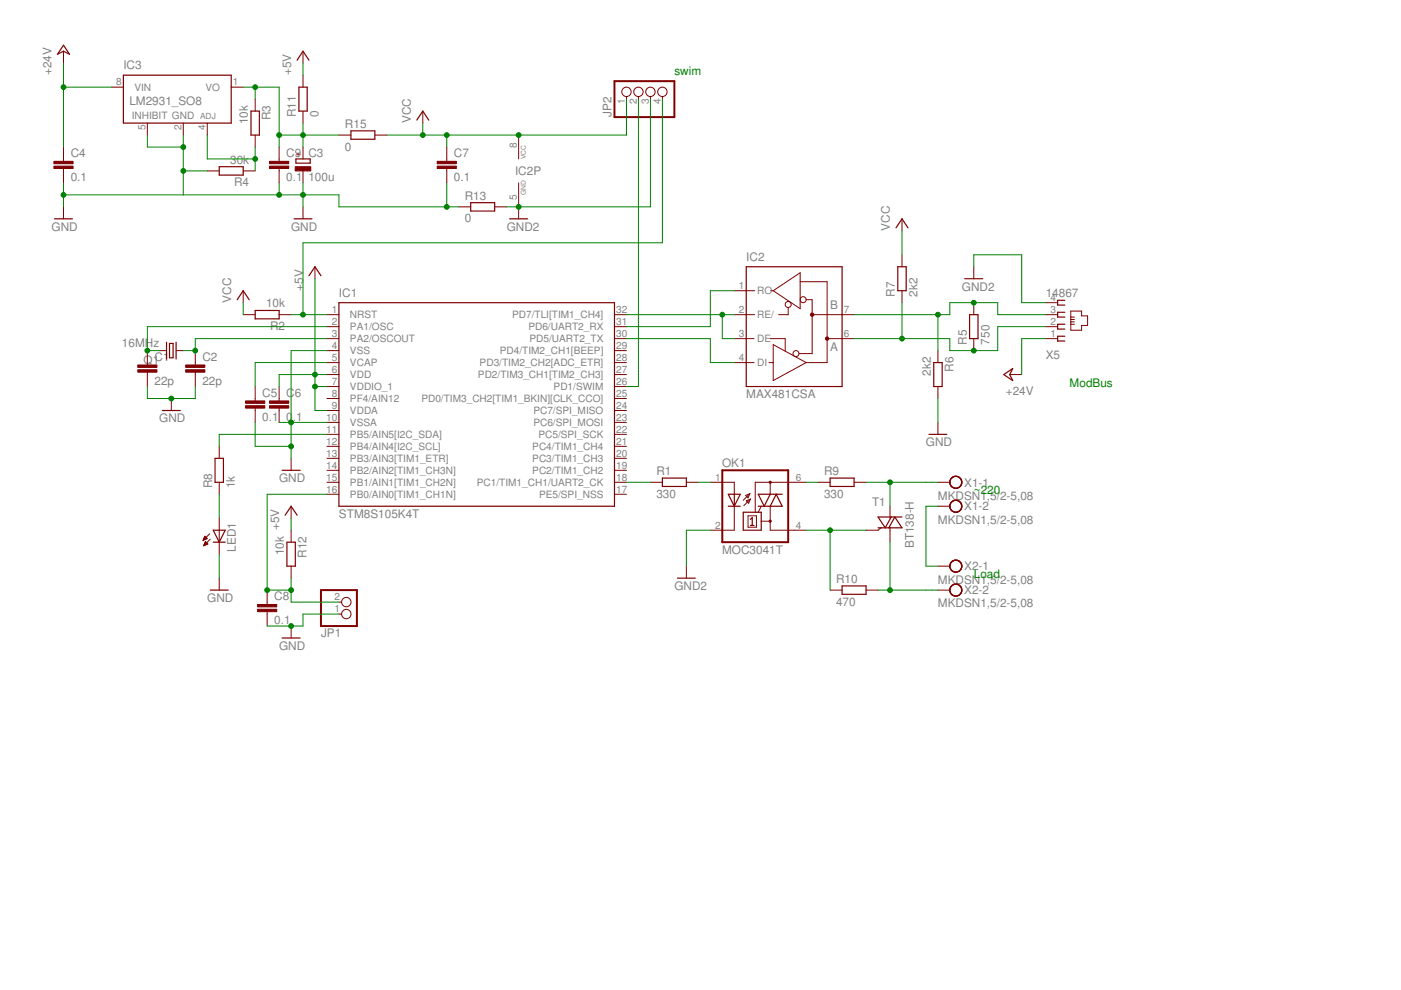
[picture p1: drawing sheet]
<svg xmlns="http://www.w3.org/2000/svg" width="297mm" height="210mm" viewBox="0 0 297 210" stroke-linecap="round" stroke-linejoin="round" font-family="sans-serif">
<g fill="none" stroke="#800000" stroke-width=".25">
<path d="M13.5 9.6l1.2 1.9-1.2-.6-1.3 .6zM26.2 15.9h22.8v10.2h-22.8zM63 12.8l1.2-1.9 1.3 1.9M63.4 18.5h1.7v5.1h-1.7zM46.5 35.3h5.1v1.8h-5.1zM53.2 23.6h1.8v5h-1.8zM62.7 33.7h3.1v.9h-3.1zM74.4 27.7h5.1v1.8h-5.1zM88.4 25.5l1.2-1.9 1.3 1.9M11.6 46.4h3.8M62.4 46.4h3.7M65.5 58.5l1.3-1.9 1.3 1.9"/>
<path d="M99.8 43h5.1v1.7h-5.1zM108.1 46.4h3.8M158.2 56.6h20.3v25.4h-20.3zM190 48.3l1.2-1.9 1.3 1.9M190.4 56.6h1.7v5h-1.7zM204.6 59.1h3.8M35.3 72.6v3.5M35.9 72.8h.8v3.1h-.8zM37.3 72.6v3.5M50.3 63.5l1.3-1.9 1.2 1.9M54.1 65.8h5.1v1.8h-5.1zM71.9 64.2h58.4v43.1h-58.4z"/>
<path d="M198 76.9h1.7v5.1h-1.7zM205.6 66.7h1.7v5.1h-1.7zM212.8 79.4l1.9-1.3-.6 1.3 .6 1.3zM225.8 71.3h-1.6v1h1.6M225.8 63.7h-1.6v1h1.6M225.8 66.2h-1.6v1h1.6M225.8 68.7h-1.6v1.1h1.6M34.4 87h3.8M45.6 97.2h1.8v5.1h-1.8zM59.8 99.7h3.8M197 92.1h3.7M45.2 112.4h2.6l-1.3 2.6z"/>
<path d="M45.2 115h2.6M60.5 109.2l1.2-1.9 1.3 1.9M60.8 115h1.8v5h-1.8zM140.4 101.4h5.1v1.7h-5.1zM154.4 107.3h2.6M154.4 104.8h2.6l-1.3 2.5zM155.7 104.8v2.5M157.6 108.6h3.8v3.8h-3.8zM159.1 111.4h.8M159.1 110.1l.4-.4v1.7M160.8 107.3h5l-1.2-2.5-1.3 2.5M163.3 104.8l-1.3 2.5-1.2-2.5h5"/>
<path d="M176 101.4h5.1v1.7h-5.1zM186.2 111.9h5l-1.5-2.3-1.3 2.3M189 109.6l-1.3 2.3-1.5-2.3h5M44.6 125.1h3.8M59.8 135.3h3.8M143.6 122.6h3.8M178.5 124.2h5.1v1.8h-5.1z"/>
<circle cx="202.6" cy="102.3" r="1.27"/>
<circle cx="202.6" cy="107.3" r="1.27"/>
<circle cx="202.6" cy="120" r="1.27"/>
<circle cx="202.6" cy="125.1" r="1.27"/>
</g>
<g fill="none" stroke="#800000" stroke-width=".21">
<path d="M13.5 10.9v2.5M23.6 18.5h2.6M49 18.5h2.6M64.2 10.9v2.5M64.2 15.9v2.6M13.5 31.2v3M13.5 35.7v3.1M31.2 26.1v2.5M38.9 26.1v2.5M43.9 26.1v2.5M43.9 36.2h2.6M51.6 36.2h2.5"/>
<path d="M54.1 21v2.6M54.1 28.6v2.6M59.2 31.2v3M59.2 35.7v3.1M64.2 23.6v2.5M64.2 31.2v2.5M64.2 36.2v2.6M71.9 28.6h2.5M79.5 28.6h2.5M89.6 23.6v2.5M94.7 31.2v3M94.7 35.7v3.1"/>
<path d="M110 28.6v5.1M110 38.8v7.6M132.8 20.4v.6M135.4 20.4v.6M137.9 20.4v.6M140.4 20.4v.6M13.5 43.9v2.5M64.2 43.9v2.5M66.8 56.6v2.5M97.3 43.9h2.5M104.9 43.9h2.5M169.7 59.7h5.7v17.2h-4.5"/>
<path d="M191.2 46.4v2.5M191.2 54v2.6M206.5 56.6v2.5M31.2 74.3v3.1M31.2 78.9v3.1M33.8 74.3h1.5M37.3 74.3h1.6M41.4 74.3v3.1M41.4 78.9v3.1M51.6 66.7h2.5M51.6 61.6v2.6M59.2 66.7h2.5"/>
<path d="M69.3 66.7h2.6M69.3 69.3h2.6M69.3 71.8h2.6M69.3 74.3h2.6M69.3 76.9h2.6M69.3 79.4h2.6M130.3 66.7h2.5M130.3 69.3h2.5M130.3 71.8h2.5M130.3 74.3h2.5M130.3 76.9h2.5M130.3 79.4h2.5"/>
<path d="M155.7 66.7h4.3M155.7 71.8h4.2M155.7 76.9h4.2M155.7 61.6h4.3M163 76.9h.9M163.3 71.8h3.2v2.7M163.4 61.6h.5M163.9 61.6l5.8-3.8v7.6zM163.9 73.1l7 3.8-7 3.8zM167.1 65.2v1.5h-2M170.9 63.5h1.3v11.5h-2.8M172.2 66.7h8.9"/>
<path d="M175.4 71.8h5.7M191.2 61.6v2.6M198.9 74.3v2.6M206.5 64.2v2.5M206.5 71.8v2.5M214.1 79.4h2.5M221.7 66.7h2.5M221.7 69.3h2.5M221.7 71.8h2.5M221.7 64.2h2.5M227 66h2.3v1h1.3v2h-1.3v1h-2.3zM227 68.7h.8"/>
<path d="M227 68.2h.8M227 67.7h.8M227 67.2h.8M36.3 84.5v2.5M46.5 94.6v2.6M54.1 82v3M54.1 86.5v3.1M59.2 82v3M59.2 86.5v3.1M61.7 97.2v2.5M69.3 82h2.6M69.3 84.5h2.6"/>
<path d="M69.3 87h2.6M69.3 89.6h2.6M69.3 92.1h2.6M69.3 94.6h2.6M69.3 97.2h2.6M69.3 99.7h2.6M130.3 82h2.5M130.3 84.5h2.5M130.3 87h2.5M130.3 89.6h2.5M130.3 92.1h2.5M130.3 94.6h2.5"/>
<path d="M130.3 97.2h2.5M130.3 99.7h2.5M198.9 82v2.5M198.9 89.6v2.5M43.1 114.5h.1M43.1 114.4h.4M43.2 114.2h.6M43.2 115.7h.1M43.2 114.1h.7M43.2 115.6h.3M43.3 114h.5M43.3 115.4h.5"/>
<path d="M43.3 115.3h.7M43.3 113.9h.3M43.4 113.8h.1M43.4 115.2h.5M43.4 113.7l.5 .5-.8 .4zM43.4 115.1h.4M43.5 115h.2M43.5 114.9h.1M44.1 115.3l-.5-.5-.4 .9M44.1 115.3l-.9 .4M44.4 113.2l-1.3 1.4M44.6 114.3l-1.4 1.4"/>
<path d="M46.5 102.3v2.5M46.5 109.9v7.6M61.7 107.3v2.6M61.7 112.4v2.6M69.3 102.3h2.6M69.3 104.8h2.6M130.3 102.3h2.5M130.3 104.8h2.5M137.9 102.3h2.5M145.5 102.3h2.6M150.6 102.3h5.1v2.5M155.7 107.3v5.1h-5.1"/>
<path d="M158.1 105.1l.9-.4-.4 .9zM158.2 106.2l.9-.4-.4 .9zM158.6 109.4h1.8v2.4h-1.8zM159 104.7l-1.4 1.4M159.1 105.8l-1.4 1.4M161.4 107.3l-.6 1.3M161.4 110.5h1.9M163.3 107.3v5.1h7.6M163.3 102.3v2.5M170.9 102.3h-10.8v6.3M173.5 102.3h2.5M181.1 102.3h2.5"/>
<path d="M186.8 111.9l-.6 .5h-2.6M188.7 107.3v2.6M188.7 111.9v3.1M198.9 102.3h2.5M198.9 107.3h2.5M46.5 122.6v2.5M56.6 125.1v3.1M56.6 129.7v3M61.7 120v2.6M61.7 132.7v2.6M71.9 130.2h.5M71.9 127.7h.5"/>
<path d="M145.5 120v2.6M176 125.1h2.5M183.6 125.1h2.6M198.9 125.1h2.5M198.9 120h2.5"/>
<circle cx="132.8" cy="19.5" r=".99"/>
<circle cx="135.4" cy="19.5" r=".99"/>
<circle cx="137.9" cy="19.5" r=".99"/>
<circle cx="140.4" cy="19.5" r=".99"/>
<circle cx="167.1" cy="64.6" r=".64"/>
<circle cx="168.8" cy="75" r=".64"/>
<circle cx="170.3" cy="63.5" r=".64"/>
<circle cx="73.4" cy="127.7" r=".99"/>
<circle cx="73.4" cy="130.2" r=".99"/>
</g>
<g fill="none" stroke="#800000" stroke-width=".42">
<path d="M130.3 17.2h12.7v7.6h-12.7zM153.1 99.7h14v15.3h-14zM68.1 125.1h7.6v7.6h-7.6z"/>
<circle cx="172.2" cy="66.7" r=".25"/>
<circle cx="175.4" cy="71.8" r=".25"/>
<circle cx="163.3" cy="110.5" r=".13"/>
<circle cx="163.3" cy="102.3" r=".13"/>
</g>
<g fill="#800000" stroke="#800000" stroke-width=".21">
<path d="M29.2 78.4h4.1v.5h-4.1z"/>
<path d="M29.2 77.4h4.1v.5h-4.1z"/>
<path d="M39.4 78.4h4v.5h-4z"/>
<path d="M39.4 77.4h4v.5h-4z"/>
<path d="M52.1 86h4v.5h-4z"/>
<path d="M52.1 85h4v.5h-4z"/>
<path d="M57.1 86h4.1v.5h-4.1z"/>
<path d="M57.1 85h4.1v.5h-4.1z"/>
<path d="M54.6 129.2h4.1v.5h-4.1z"/>
<path d="M54.6 128.2h4.1v.5h-4.1z"/>
<path d="M57.1 35.2h4.1v.5h-4.1z"/>
<path d="M57.1 34.2h4.1v.5h-4.1z"/>
<path d="M11.4 35.2h4.1v.5h-4.1z"/>
<path d="M11.4 34.2h4.1v.5h-4.1z"/>
<path d="M62.6 35.3h3.3v.9h-3.3z"/>
<path d="M92.7 35.2h4.1v.5h-4.1z"/>
<path d="M92.7 34.2h4.1v.5h-4.1z"/>
</g>
<g fill="none" stroke="#008000" stroke-width=".21">
<path d="M13.5 13.4v17.8M13.5 18.5h10.1M51.6 18.5h7.6v12.7M54.1 18.5v2.5M64.2 13.4v2.5M13.5 38.8v5.1M31.2 28.6v2.6h7.7M38.9 28.6v12.7M38.9 36.2h5M43.9 28.6v5.1h10.2M54.1 31.2v5M59.2 38.8v2.5"/>
<path d="M59.2 28.6h12.7M64.2 26.1v5.1M64.2 38.8v5.1M89.6 26.1v2.5M94.7 28.6v2.6M94.7 38.8v5.1M132.8 21v7.6h-50.8M135.4 21v61h-2.6M137.9 21v22.9h-30.5M140.4 21v30.5h-76.2v15.2M13.5 41.3h58.4v2.6h25.4M66.8 59.1v27.9h2.5"/>
<path d="M191.2 48.9v5.1M206.5 56.6v-2.6h10.1v10.2h5.1M51.6 64.2v2.5M61.7 66.7h7.6M69.3 71.8h-27.9v2.5h-2.5M69.3 76.9h-15.2v5.1M69.3 69.3h-38.1v5h2.6M69.3 79.4h-10.1v2.6M69.3 74.3h-7.6v22.9M132.8 66.7h22.9M132.8 71.8h17.8v5.1h5.1M153.1 66.7v5.1h2.6"/>
<path d="M155.7 61.6h-5.1v7.7h-17.8M181.1 66.7h20.3v-2.5h10.1v2.5h10.2M191.2 64.2v7.6M198.9 66.7v7.6M221.7 69.3h-10.2v5h-10.1v-2.5h-20.3M221.7 71.8h-5.1v7.6M31.2 82v2.5h10.2v-2.5M54.1 89.6v5h7.6M59.2 89.6h10.1M66.8 82h2.5M69.3 92.1h-22.8v2.5M198.9 84.5v5.1"/>
<path d="M46.5 104.8v5.1M46.5 117.5v5.1M61.7 109.9v2.5M69.3 104.8h-12.7v20.3h5.1M132.8 102.3h5.1M148.1 102.3h2.5M150.6 112.4h-5.1v7.6M170.9 102.3h2.6M170.9 112.4h12.7M176 112.4v12.7M183.6 102.3h15.3M188.7 102.3v5"/>
<path d="M188.7 115v10.1M198.9 107.3h-2.6v12.7h2.6M61.7 122.6v5.1h10.2M71.9 130.2h-7.7v2.5h-7.6M186.2 125.1h12.7"/>
</g>
<g fill="#008000" stroke="#008000" stroke-width=".21">
<circle cx="153.1" cy="66.7" r=".51"/>
<circle cx="36.3" cy="84.5" r=".51"/>
<circle cx="13.5" cy="41.3" r=".51"/>
<circle cx="64.2" cy="41.3" r=".51"/>
<circle cx="38.9" cy="36.2" r=".51"/>
<circle cx="38.9" cy="31.2" r=".51"/>
<circle cx="59.2" cy="41.3" r=".51"/>
<circle cx="94.7" cy="43.9" r=".51"/>
<circle cx="61.7" cy="94.6" r=".51"/>
<circle cx="61.7" cy="89.6" r=".51"/>
<circle cx="61.7" cy="132.7" r=".51"/>
<circle cx="64.2" cy="66.7" r=".51"/>
<circle cx="66.8" cy="79.4" r=".51"/>
<circle cx="66.8" cy="82" r=".51"/>
<circle cx="41.4" cy="74.3" r=".51"/>
<circle cx="31.2" cy="74.3" r=".51"/>
<circle cx="176" cy="112.4" r=".51"/>
<circle cx="188.7" cy="125.1" r=".51"/>
<circle cx="188.7" cy="102.3" r=".51"/>
<circle cx="13.5" cy="18.5" r=".51"/>
<circle cx="56.6" cy="125.1" r=".51"/>
<circle cx="61.7" cy="125.1" r=".51"/>
<circle cx="54.1" cy="33.7" r=".51"/>
<circle cx="54.1" cy="18.5" r=".51"/>
<circle cx="64.2" cy="28.6" r=".51"/>
<circle cx="59.2" cy="28.6" r=".51"/>
<circle cx="191.2" cy="71.8" r=".51"/>
<circle cx="206.5" cy="74.3" r=".51"/>
<circle cx="206.5" cy="64.2" r=".51"/>
<circle cx="198.9" cy="66.7" r=".51"/>
<circle cx="94.7" cy="28.6" r=".51"/>
<circle cx="110" cy="28.6" r=".51"/>
<circle cx="89.6" cy="28.6" r=".51"/>
<circle cx="110" cy="43.9" r=".51"/>
</g>
<g font-size="2.5" fill="#808080">
<text x="10.9" y="15.9" transform="rotate(-90 10.9 15.9)">+24V</text>
<text x="26.2" y="14.7">IC3</text>
<text x="61.7" y="15.9" transform="rotate(-90 61.7 15.9)">+5V</text>
<text x="27.4" y="22.3">LM2931_SO8</text>
<text x="52.6" y="26.3" transform="rotate(-90 52.6 26.3)">10k</text>
<text x="57.4" y="25.5" transform="rotate(-90 57.4 25.5)">R3</text>
<text x="62.8" y="24.8" transform="rotate(-90 62.8 24.8)">R11</text>
<text x="67.6" y="24.8" transform="rotate(-90 67.6 24.8)">0</text>
<text x="73.1" y="27.1">R15</text>
<text x="87.1" y="26.1" transform="rotate(-90 87.1 26.1)">VCC</text>
<text x="129.6" y="24.8" transform="rotate(-90 129.6 24.8)">JP2</text>
<text x="15" y="33.3">C4</text>
<text x="48.8" y="34.7">30k</text>
<text x="60.7" y="33.3">C9</text>
<text x="65.4" y="33.2">C3</text>
<text x="73.1" y="31.9">0</text>
<text x="96.3" y="33.3">C7</text>
<text x="15" y="38.4">0.1</text>
<text x="49.6" y="39.5">R4</text>
<text x="60.7" y="38.4">0.1</text>
<text x="65.4" y="38.3">100u</text>
<text x="96.3" y="38.4">0.1</text>
<text x="109.2" y="37">IC2P</text>
<text x="98.5" y="47.2">0</text>
<text x="98.5" y="42.4">R13</text>
<text x="10.9" y="48.9">GND</text>
<text x="61.7" y="48.9">GND</text>
<text x="107.4" y="48.9">GND2</text>
<text x="188.7" y="48.9" transform="rotate(-90 188.7 48.9)">VCC</text>
<text x="158.2" y="55.3">IC2</text>
<text x="49" y="64.2" transform="rotate(-90 49 64.2)">VCC</text>
<text x="56.4" y="65.2">10k</text>
<text x="64.3" y="61.6" transform="rotate(-90 64.3 61.6)">+5V</text>
<text x="71.9" y="62.9">IC1</text>
<text x="176" y="65.4">B</text>
<text x="189.7" y="62.9" transform="rotate(-90 189.7 62.9)">R7</text>
<text x="194.5" y="62.9" transform="rotate(-90 194.5 62.9)">2k2</text>
<text x="203.9" y="61.6">GND2</text>
<text x="221.7" y="62.9">14867</text>
<text x="57.2" y="70">R2</text>
<text x="25.9" y="73.6">16MHz</text>
<text x="30.5" y="77.1">Q1</text>
<text x="32.8" y="76.5">C1</text>
<text x="42.9" y="76.5">C2</text>
<text x="176" y="74.3">A</text>
<text x="205" y="73.1" transform="rotate(-90 205 73.1)">R5</text>
<text x="209.8" y="73.1" transform="rotate(-90 209.8 73.1)">750</text>
<text x="221.7" y="76.1">X5</text>
<text x="32.8" y="81.6">22p</text>
<text x="42.9" y="81.6">22p</text>
<text x="197.3" y="79.6" transform="rotate(-90 197.3 79.6)">2k2</text>
<text x="202.1" y="78.8" transform="rotate(-90 202.1 78.8)">R6</text>
<text x="213.3" y="83.7">+24V</text>
<text x="33.8" y="89.6">GND</text>
<text x="55.6" y="89.2">0.1</text>
<text x="55.6" y="84.1">C5</text>
<text x="60.7" y="89.2">0</text>
<text x="60.7" y="84.1">C6</text>
<text x="62.1" y="89.2">.1</text>
<text x="158.2" y="84.5">MAX481CSA</text>
<text x="196.3" y="94.6">GND</text>
<text x="139.2" y="100.8">R1</text>
<text x="153.1" y="99.1">OK1</text>
<text x="174.7" y="100.8">R9</text>
<text x="45" y="103.5" transform="rotate(-90 45 103.5)">R8</text>
<text x="49.8" y="103.5" transform="rotate(-90 49.8 103.5)">1k</text>
<text x="59.2" y="102.3">GND</text>
<text x="139.2" y="105.6">330</text>
<text x="174.7" y="105.6">330</text>
<text x="184.9" y="107.3">T1</text>
<text x="198.9" y="105.9">MKDSN1,5/2-5,08</text>
<text x="204.4" y="103.1">X1-1</text>
<text x="59.2" y="112.4" transform="rotate(-90 59.2 112.4)">+5V</text>
<text x="71.9" y="109.9">STM8S105K4T</text>
<text x="198.9" y="111">MKDSN1,5/2-5,08</text>
<text x="204.4" y="108.2">X1-2</text>
<text x="50" y="117" transform="rotate(-90 50 117)">LED1</text>
<text x="60.2" y="117.7" transform="rotate(-90 60.2 117.7)">10k</text>
<text x="65" y="118.3" transform="rotate(-90 65 118.3)">R12</text>
<text x="153.1" y="117.4">MOC3041T</text>
<text x="193.8" y="116.2" transform="rotate(-90 193.8 116.2)">BT138-H</text>
<text x="143" y="125.1">GND2</text>
<text x="177.3" y="123.6">R10</text>
<text x="198.9" y="123.7">MKDSN1,5/2-5,08</text>
<text x="204.4" y="120.9">X2-1</text>
<text x="43.9" y="127.7">GND</text>
<text x="58.2" y="127.3">C8</text>
<text x="177.3" y="128.4">470</text>
<text x="198.9" y="128.8">MKDSN1,5/2-5,08</text>
<text x="204.4" y="126">X2-2</text>
<text x="58.2" y="132.3">0.1</text>
<text x="59.2" y="137.8">GND</text>
<text x="68.1" y="135.1">JP1</text>
</g>
<g font-size="2.5" fill="#008000">
<text x="143" y="15.9">swim</text>
<text x="226.8" y="81.9">ModBus</text>
<text x="206.5" y="104.8">~220</text>
<text x="206.5" y="122.6">Load</text>
</g>
<g font-size="2.1" fill="#808080">
<text x="24.6" y="18.1">8</text>
<text x="28.5" y="19.2">VIN</text>
<text x="43.6" y="19.2">VO</text>
<text x="49.4" y="18.1">1</text>
<text x="132.5" y="22" transform="rotate(-90 132.5 22)">1</text>
<text x="135" y="22" transform="rotate(-90 135 22)">2</text>
<text x="137.5" y="22" transform="rotate(-90 137.5 22)">3</text>
<text x="140.1" y="22" transform="rotate(-90 140.1 22)">4</text>
<text x="27.9" y="25.3">INHIBIT GND</text>
<text x="30.9" y="27.6" transform="rotate(-90 30.9 27.6)">5</text>
<text x="38.5" y="27.6" transform="rotate(-90 38.5 27.6)">2</text>
<text x="43.6" y="27.6" transform="rotate(-90 43.6 27.6)">4</text>
<text x="109.6" y="31.4" transform="rotate(-90 109.6 31.4)">8</text>
<text x="109.6" y="42.3" transform="rotate(-90 109.6 42.3)">5</text>
<text x="156.7" y="61.3">1</text>
<text x="160.6" y="62.4">RO</text>
<text x="222.7" y="63.8">4</text>
<text x="70.3" y="66.4">1</text>
<text x="70.3" y="68.9">2</text>
<text x="70.3" y="71.4">3</text>
<text x="74.2" y="67.5">NRST</text>
<text x="74.2" y="70">PA1/OSC</text>
<text x="108.6" y="67.5">PD7/TLI[TIM1_CH4]</text>
<text x="112" y="70">PD6/UART2_RX</text>
<text x="130.6" y="71.4">30</text>
<text x="130.6" y="68.9">31</text>
<text x="130.6" y="66.4">32</text>
<text x="156.7" y="66.4">2</text>
<text x="156.7" y="71.4">3</text>
<text x="160.6" y="67.5">RE/</text>
<text x="178.9" y="71.4">6</text>
<text x="178.9" y="66.4">7</text>
<text x="222.7" y="71.4">1</text>
<text x="222.7" y="68.9">2</text>
<text x="222.7" y="66.4">3</text>
<text x="70.3" y="74">4</text>
<text x="70.3" y="76.5">5</text>
<text x="74.2" y="72.6">PA2/OSCOUT</text>
<text x="74.2" y="75.1">VSS</text>
<text x="74.2" y="77.6">VCAP</text>
<text x="101.7" y="77.6">PD3/TIM2_CH2[ADC_ETR]</text>
<text x="106" y="75.1">PD4/TIM2_CH1[BEEP]</text>
<text x="112.3" y="72.6">PD5/UART2_TX</text>
<text x="130.6" y="76.5">28</text>
<text x="130.6" y="74">29</text>
<text x="156.7" y="76.5">4</text>
<text x="160.6" y="72.6">DE</text>
<text x="160.6" y="77.6">DI</text>
<text x="70.3" y="79.1">6</text>
<text x="70.3" y="81.6">7</text>
<text x="74.2" y="80.2">VDD</text>
<text x="74.2" y="82.7">VDDIO_1</text>
<text x="101.3" y="80.2">PD2/TIM3_CH1[TIM2_CH3]</text>
<text x="117.4" y="82.7">PD1/SWIM</text>
<text x="130.6" y="81.6">26</text>
<text x="130.6" y="79.1">27</text>
<text x="69.1" y="89.2">10</text>
<text x="70.3" y="84.1">8</text>
<text x="70.3" y="86.7">9</text>
<text x="74.2" y="85.2">PF4/AIN12</text>
<text x="74.2" y="87.8">VDDA</text>
<text x="89.3" y="85.3">PD0/TIM3_CH2[TIM1_BKIN][CLK_CCO]</text>
<text x="113.1" y="87.8">PC7/SPI_MISO</text>
<text x="130.6" y="89.2">23</text>
<text x="130.6" y="86.7">24</text>
<text x="130.6" y="84.1">25</text>
<text x="69.1" y="91.7">11</text>
<text x="69.1" y="94.3">12</text>
<text x="74.2" y="90.3">VSSA</text>
<text x="74.2" y="92.9">PB5/AIN5[I2C_SDA]</text>
<text x="74.2" y="95.4">PB4/AIN4[I2C_SCL]</text>
<text x="112.9" y="95.4">PC4/TIM1_CH4</text>
<text x="113.1" y="90.3">PC6/SPI_MOSI</text>
<text x="114.2" y="92.9">PC5/SPI_SCK</text>
<text x="130.6" y="94.3">21</text>
<text x="130.6" y="91.7">22</text>
<text x="69.1" y="96.8">13</text>
<text x="69.1" y="99.4">14</text>
<text x="69.1" y="101.9">15</text>
<text x="74.2" y="97.9">PB3/AIN3[TIM1_ETR]</text>
<text x="74.2" y="100.5">PB2/AIN2[TIM1_CH3N]</text>
<text x="112.9" y="100.5">PC2/TIM1_CH2</text>
<text x="112.9" y="97.9">PC3/TIM1_CH3</text>
<text x="130.6" y="101.9">18</text>
<text x="130.6" y="99.4">19</text>
<text x="130.6" y="96.8">20</text>
<text x="151.6" y="101.9">1</text>
<text x="168.7" y="101.9">6</text>
<text x="69.1" y="104.4">16</text>
<text x="74.2" y="103">PB1/AIN1[TIM1_CH2N]</text>
<text x="74.2" y="105.6">PB0/AIN0[TIM1_CH1N]</text>
<text x="101.1" y="103">PC1/TIM1_CH1/UART2_CK</text>
<text x="114.3" y="105.6">PE5/SPI_NSS</text>
<text x="130.6" y="104.4">17</text>
<text x="151.6" y="112.1">2</text>
<text x="168.7" y="112.1">4</text>
<text x="70.9" y="129.8">1</text>
<text x="70.9" y="127.3">2</text>
</g>
<text font-size="1.8" fill="#808080" x="42.4" y="25.3">ADJ</text>
<text font-size="1.8" fill="#800000" x="63.7" y="33.3" transform="rotate(-90 63.7 33.3)">+</text>
<g font-size="1.4" fill="#808080">
<text x="111.5" y="33.7" transform="rotate(-90 111.5 33.7)">VCC</text>
<text x="111.5" y="41.3" transform="rotate(-90 111.5 41.3)">GND</text>
</g>
</svg>
